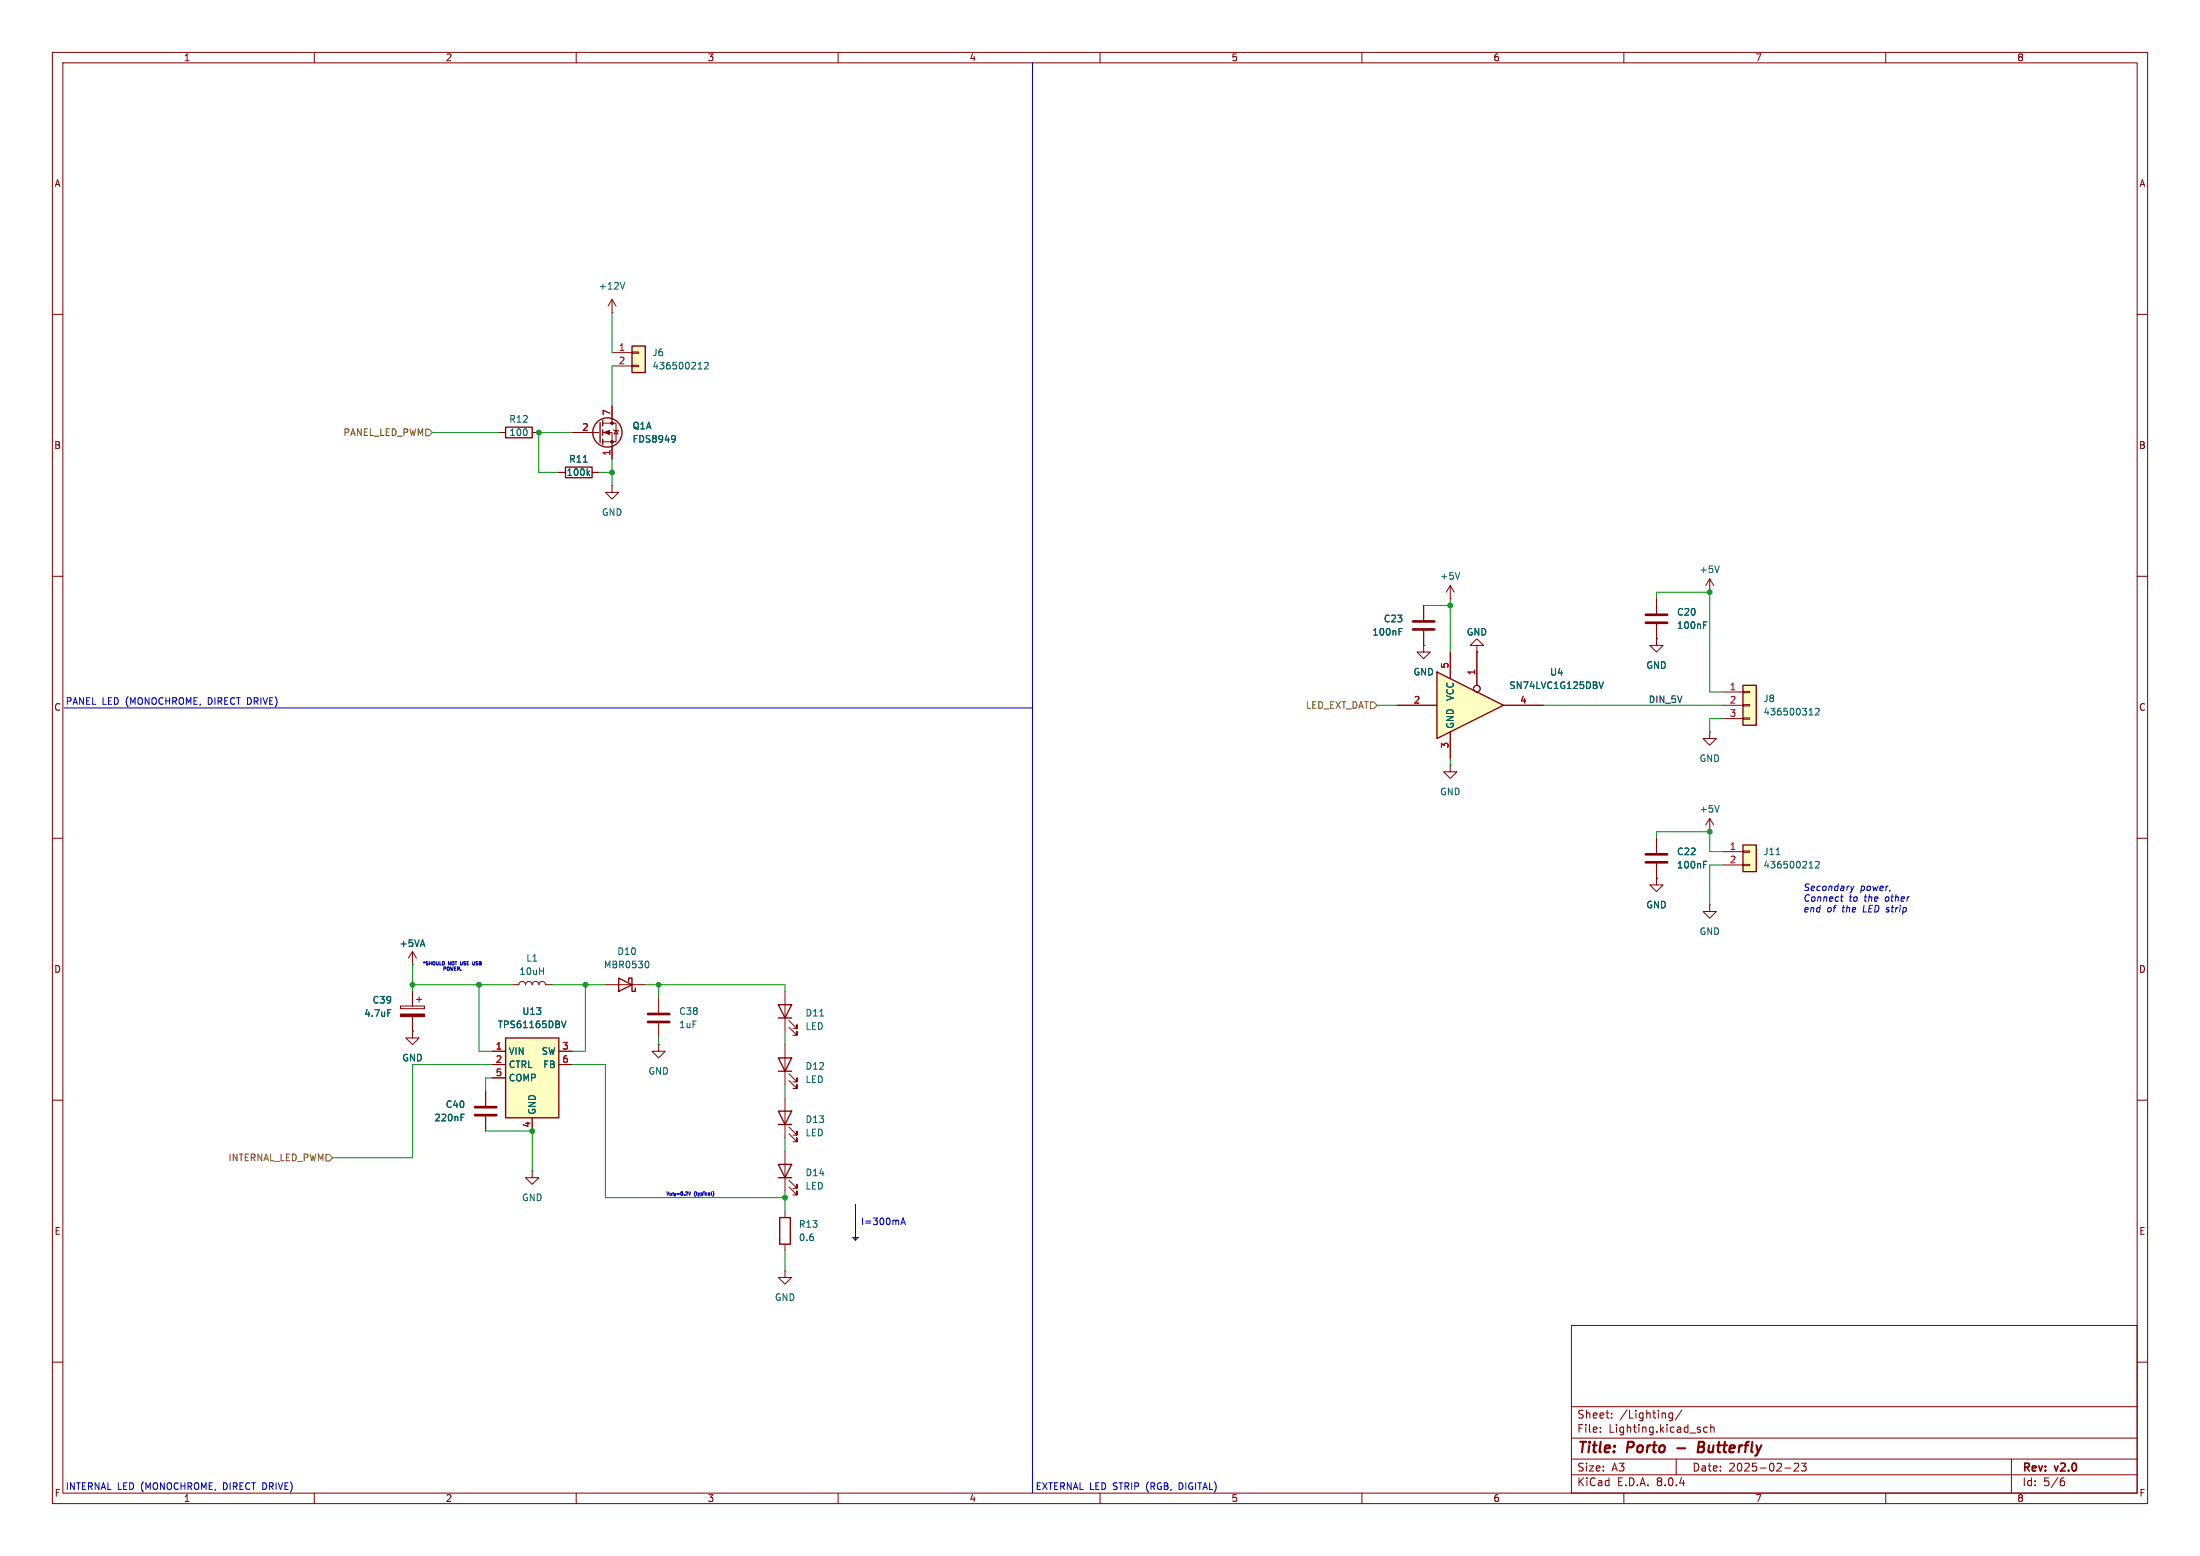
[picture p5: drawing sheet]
<svg xmlns="http://www.w3.org/2000/svg" width="420mm" height="297mm" viewBox="0 0 420 297" stroke-linecap="round" stroke-linejoin="round" font-family="sans-serif">
<g fill="none" stroke="#840000" stroke-width=".19">
<path d="M10 10h400v277h-400zM12 12h396v273h-396zM60 10v2M110 10v2M160 10v2M210 10v2M260 10v2M310 10v2M360 10v2M10 60h2M408 60h2M10 110h2"/>
<path d="M408 110h2M281.9 123.2h1.3l-1.3-1.3-1.2 1.3h1.2v1.3M281.9 124.5h.1M10 160h2M408 160h2M316.2 167.6v1.3h1.3l-1.3 1.3-1.2-1.3h1.2M316.2 167.6h.1M316.2 160v2.8M316.2 164.8v2.8M326.4 172.7v1.3h1.3l-1.3 1.3-1.3-1.3h1.3M326.4 172.7h.1M10 210h2"/>
<path d="M92.7 208.3v2.8M92.7 213.1v2.8M408 210h2M10 260h2M300 253h108v32h-108zM408 260h2M300 278.5h108M300 274.5h108M300 268.5h108M305.5 273.2v.2M305.5 272.5v.1M307.7 270.5v.2"/>
<path d="M307.7 269.8v.1M319.3 269.7v1.2l-.3 .3-.3-.1M319.3 269.8l-.4-.1-.3 .3 .1 .6h.6M320 278.5v3M321.1 269.1l-1.3 1.9M325.9 272.5l-.4-.1-.3 .3 .2 .6h.5M326.6 272.5l.2-.1 .4 .1v.9M326.6 271.9v1.5M342.5 279.4l.6-.1 .2 .1 .1 .3-1 1.1h1M343.9 279.3h.9l-.5 .6 .4 .1v.6l-.2 .2-.6-.2M384 278.5v6.5M60 285v2"/>
<path d="M110 285v2M160 285v2M210 285v2M260 285v2M300 281.5h108M310 285v2M340.7 280.2h1.2M360 285v2M393.6 282.7h.3l.3 .2-.1 .5-.5 .2M394 282.1l-.4 .1"/>
</g>
<path d="M320.2 276.4h1.5M324.2 276.2h.7M324.9 276.2l.3 .1M325 275.2h-.7l-.2 2 1-.1M325.1 276.1l-.2 .1" fill="none" stroke="#840000" stroke-width=".4"/>
<path d="M314.2 164.6h4.1M314.2 163.1h4.1M90.7 212.9h4M90.7 211.3h4" fill="none" stroke="#840000" stroke-width=".51"/>
<path d="M325.2 165h.5M325.2 164.4h.6M88 213.3h.4M88 212.7h.6" fill="none" stroke="#006464" stroke-width=".19"/>
<path d="M274.3 128.3l12.7 6.3-12.7 6.4z" fill="#ffffc2"/>
<path d="M107.9 89.2h5.1v2h-5.1zM274.3 128.3l12.7 6.3-12.7 6.4z" fill="none" stroke="#840000" stroke-width=".25"/>
<g fill="none" stroke="#840000" stroke-width=".19">
<path d="M106.7 90.2h1.2M113 90.2h1.3M116.8 92.7v1.3h1.3l-1.3 1.3-1.2-1.3h1.2M116.8 92.7h.1M276.9 114.3h.1M276.9 111.8v2.5M276.9 111.8l-.8 1.2M276.9 111.8l.7 1.2M266.7 134.6h7.6M276.9 124.5v5M276.9 139.7v5.1M281.9 124.5v6.3"/>
<path d="M287 134.6h7.6M276.9 146.1v1.2h1.2l-1.2 1.3-1.3-1.3h1.3M276.9 146.1h.1"/>
<circle cx="281.9" cy="131.4" r=".63"/>
</g>
<path d="M111.4 88.2h.7M112.2 90.3l.4 .4M112.6 89.9l-.5 .5M278.7 109.3l-.4 1.3M305.3 130.2l.4 1.2 .4-1.2" fill="none" stroke="#006464" stroke-width=".19"/>
<path d="M332.7 161.3h2.6v5.1h-2.6z" fill="#ffffc2"/>
<path d="M328.9 162.6h3.8M328.9 165.1h3.8M332.7 165h1.3v.2h-1.3zM332.7 162.4h1.3v.3h-1.3z" fill="none" stroke="#840000" stroke-width=".19"/>
<path d="M332.7 161.3h2.6v5.1h-2.6z" fill="none" stroke="#840000" stroke-width=".25"/>
<path d="M339.1 163.1h.7M345.4 165.7h.7M346.6 164.5l.5-.1 .2 .4-.8 .9h.8" fill="none" stroke="#006464" stroke-width=".19"/>
<path d="M96.5 198.1h10.2v15.3h-10.2z" fill="#ffffc2"/>
<path d="M96.5 198.1h10.2v15.3h-10.2z" fill="none" stroke="#840000" stroke-width=".25"/>
<g fill="none" stroke="#840000" stroke-width=".19">
<path d="M116.8 59.7h.1M116.8 57.2l-.7 1.2M116.8 57.2v2.5M116.8 57.2l.8 1.2M271.8 115.6v2.8M271.8 123.2v1.3h1.2l-1.2 1.2-1.3-1.2h1.3M271.8 123.2h.1M271.8 120.4v2.8M76.5 192h4.5v.5h-4.5zM78.7 196.9v1.2h1.3l-1.3 1.3-1.2-1.3h1.2M78.7 196.9h.1M78.7 189.2v2.8"/>
<path d="M78.7 194.1v2.8M79.5 190.8h1M80 190.2v1.1M97.8 188h1.3a.64 .64 0 0 1 .6-.7 .64 .64 0 0 1 .6 .7 .64 .64 0 0 1 .7-.7 .64 .64 0 0 1 .6 .7 .64 .64 0 0 1 .6-.7 .64 .64 0 0 1 .7 .7 .64 .64 0 0 1 .6-.7 .64 .64 0 0 1 .6 .7h1.3M94 200.7h2.5M94 203.2h2.5M94 205.7h2.5M101.6 213.4v2.5M106.7 200.7h2.5M106.7 203.2h2.5M101.6 223.5v1.3h1.3l-1.3 1.3-1.3-1.3h1.3M101.6 223.5h.1"/>
</g>
<path d="M119.3 53.9l-.5 1.3M267.1 120h.6M267.1 120.6h.4M74 192.7h.6M107.2 194.9l.4 1.3 .4-1.3" fill="none" stroke="#006464" stroke-width=".19"/>
<path d="M269.7 118.6h4.1M269.7 120.1h4.1" fill="none" stroke="#840000" stroke-width=".51"/>
<path d="M76.5 193.5h4.5v.6h-4.5z" fill="#840000" stroke="#840000" stroke-width=".19"/>
<path d="M120.6 66h2.6v5.1h-2.6z" fill="#ffffc2"/>
<g fill="none" stroke="#840000" stroke-width=".19">
<path d="M116.8 67.3h3.8M116.8 69.9h3.8M116.8 77.5v3.3M120.6 69.7h1.3v.3h-1.3zM120.6 67.2h1.3v.2h-1.3zM109.2 82.6h5.1M115.1 82.6h1.7v5M115.1 80.8h2.5v3.5h-2.5M117.1 82l1 .3M117.6 82.2l.4 .6h-.8zM316.2 114.3v2.8M316.2 119.1v2.8"/>
<path d="M326.4 113h.1M326.4 110.5l-.8 1.3M326.4 110.5v2.5M326.4 110.5l.8 1.3M326.4 139.7v1.3h1.3l-1.3 1.2-1.3-1.2h1.3M326.4 139.7h.1M326.4 158.8h.1M326.4 156.2v2.6M326.4 156.2l-.8 1.3M326.4 156.2l.8 1.3M115.6 188h7.6M125.7 199.4v1.3h1.3l-1.3 1.2-1.2-1.2h1.2"/>
<path d="M125.7 199.4h.1M125.7 190.5v2.8M125.7 195.3v2.8M149.9 189.2v7.7M149.9 199.4v7.6M150.6 196.1l1.5 1.5v-.7v.7h-.7M150.6 194.8l1.5 1.5v-.7v.7h-.7M149.9 209.6v7.6M149.9 219.7v7.6M150.6 216.4l1.5 1.5v-.7v.7h-.7M150.6 215.1l1.5 1.6v-.8v.8h-.7M150.6 206.2l1.5 1.6v-.8v.8h-.7"/>
<path d="M150.6 205l1.5 1.5v-.8v.8h-.7M149.9 231.1v1.3M149.9 237.5v1.3M150.6 226.6l1.5 1.5v-.8v.8h-.7M150.6 225.3l1.5 1.5v-.7v.7h-.7M149.9 242.6v1.2h1.2l-1.2 1.3-1.3-1.3h1.3M149.9 242.6h.1"/>
</g>
<g fill="none" stroke="#840000" stroke-width=".25">
<path d="M120.6 66h2.6v5.1h-2.6zM114.6 80.6v3.9M115.1 80.3v1M115.1 82v1.1M115.1 83.8v1M118.1 186.7l2.5 1.3-2.5 1.2zM120 187.3v-.6h.6v2.5h.7v-.6M148.6 191.8h2.5l-1.2 2.5zM148.6 194.3h2.5M148.6 212.1h2.5l-1.2 2.5zM148.6 201.9h2.5l-1.2 2.6zM148.6 214.6h2.5"/>
<path d="M148.6 204.5h2.5M148.6 222.2h2.5l-1.2 2.6zM148.6 224.8h2.5M148.8 232.4h2.1v5.1h-2.1z"/>
<circle cx="116" cy="82.5" r="2.79"/>
</g>
<path d="M133.3 70.4h.7M134.5 69.3l.5-.1 .2 .3-.8 .9h.8M128.4 83.1l.4 .1 .1 .2a.84 .84 0 0 1-.3 1M128.9 83.7l-.2 .2h-.3M325.2 119.3h.5M325.2 118.7h.6M328.2 108l-.4 1.3M328.2 153.7l-.4 1.3M123.6 183.5a.79 .79 0 0 1 0 1.2M156.5 193.9h.7" fill="none" stroke="#006464" stroke-width=".19"/>
<g fill="#840000" stroke="#840000" stroke-width=".19">
<path d="M115.3 82.6l1-.4v.7z"/>
<circle cx="116.8" cy="84.3" r=".25"/>
<circle cx="116.8" cy="80.8" r=".25"/>
</g>
<path d="M314.2 118.9h4.1M314.2 117.3h4.1M123.7 195.1h4.1M123.7 193.5h4.1" fill="none" stroke="#840000" stroke-width=".51"/>
<path d="M332.7 130.8h2.6v7.6h-2.6z" fill="#ffffc2"/>
<g fill="none" stroke="#840000" stroke-width=".19">
<path d="M116.8 77.5v2.5M95.2 82.6h1.3M101.6 82.6h1.3M106.7 90.2h1.2M109.2 82.6h5.1M113 90.2h1.3M116.8 85.1v2.5M271.8 115.6v2.8M316.2 114.3v2.8M316.2 119.1v2.8M266.7 134.6h7.6M271.8 123.2h.1"/>
<path d="M271.8 120.4v2.8M276.9 124.5v5M276.9 139.7v5.1M281.9 124.5h.1M281.9 124.5v6.3M287 134.6h7.6M316.2 121.9v1.3h1.3l-1.3 1.3-1.2-1.3h1.2M316.2 121.9h.1M328.9 132.1h3.8M328.9 134.6h3.8M328.9 137.2h3.8M332.7 137h1.3v.3h-1.3z"/>
<path d="M332.7 134.5h1.3v.2h-1.3zM332.7 132h1.3v.2h-1.3zM316.2 167.6h.1M316.2 160v2.8M316.2 164.8v2.8M78.7 184.2h.1M78.7 196.9h.1M78.7 181.6l-.7 1.3M78.7 181.6v2.6M78.7 189.2v2.8M78.7 194.1v2.8M78.7 181.6l.8 1.3"/>
<path d="M92.7 208.3v2.8M92.7 213.1v2.8M94 200.7h2.5M94 203.2h2.5M94 205.7h2.5M101.6 213.4v2.5M106.7 200.7h2.5M106.7 203.2h2.5"/>
<circle cx="281.9" cy="131.4" r=".63"/>
</g>
<path d="M96.5 81.5h5.1v2.1h-5.1zM332.7 130.8h2.6v7.6h-2.6z" fill="none" stroke="#840000" stroke-width=".25"/>
<g fill="none" stroke="#006464" stroke-width=".19">
<path d="M111.4 88.2h.7M112.2 90.3l.4 .4M112.6 89.9l-.5 .5M128.4 83.1l.4 .1 .1 .2a.84 .84 0 0 1-.3 1M128.9 83.7l-.2 .2h-.3M267.1 120h.6M325.2 119.3h.5M325.2 118.7h.6M267.1 120.6h.4M305.3 130.2l.4 1.2 .4-1.2M345.4 136.5h.7M346.6 135.3l.5-.1 .2 .4-.8 .9h.8"/>
<path d="M325.2 165h.5M325.2 164.4h.6M74 192.7h.6M107.2 194.9l.4 1.3 .4-1.3M88 213.3h.4M88 212.7h.6"/>
</g>
<path d="M80.7 179.4l.4 1.3" fill="none" stroke="#006464" stroke-width=".25"/>
<path d="M81.3 81.9h.6l.6 .7-.6 .6h-.6zM261.6 134h.7l.6 .6-.6 .7h-.7zM62.2 220.3h.7l.6 .7-.6 .6h-.7z" fill="none" stroke="#725600" stroke-width=".19"/>
<g fill="none" stroke="#0000c2" stroke-width=".19">
<path d="M197.1 11.9v273.1M12.2 135.1h184.9M351.5 172h.3M351.6 170.8l-.1 1.1M353.3 169.1l.2 .9M353.5 170l-.1 .3M353.9 169.1l-.4 .9M87.9 183.5v.6l.1 .1M90.6 183.5v.6l-.3 .1M132.7 227.4h.1M136.1 227.4h.1M136.1 227.4l.2 .5-.2 .5"/>
<path d="M162.8 236.2h1l-.5 .5zM163.3 229.9v6.8M172 233.8l.4-1.3 .4 1.3M172.1 233.4h.6"/>
</g>
<g fill="none" stroke="#009600" stroke-width=".19">
<path d="M116.8 59.7v7.6M116.8 69.9v7.6M82.5 82.6h12.7M109.2 82.6h-6.3v7.6h3.8M114.3 90.2h2.5M116.8 87.6v5.1M271.8 115.6h5.1M276.9 114.3v10.2M316.2 114.3v-1.3h10.2v19.1h2.5M262.9 134.6h3.8M294.6 134.6h34.3M328.9 137.2h-2.5v2.5"/>
<path d="M276.9 144.8v1.3M316.2 160v-1.2h10.2v3.8h2.5M328.9 165.1h-2.5v7.6M78.7 184.2v5M78.7 188h19.1M91.4 188v12.7h2.6M105.4 188h10.2M111.8 188v12.7h-2.6M123.2 188h26.7v1.2M125.7 188v2.5M125.7 198.1v1.3M149.9 196.9v2.5"/>
<path d="M92.7 215.9h8.9v7.6M94 203.2h-15.3v17.8h-15.2M94 205.7h-1.3v2.6M109.2 203.2h6.4v25.4h34.3M149.9 207v2.6M149.9 217.2v2.5M149.9 227.3v3.8M149.9 238.8v3.8"/>
</g>
<g fill="#009600" stroke="#009600" stroke-width=".19">
<circle cx="149.9" cy="228.6" r=".46"/>
<circle cx="116.8" cy="90.2" r=".46"/>
<circle cx="102.9" cy="82.6" r=".46"/>
<circle cx="111.8" cy="188" r=".46"/>
<circle cx="91.4" cy="188" r=".46"/>
<circle cx="78.7" cy="188" r=".46"/>
<circle cx="125.7" cy="188" r=".46"/>
<circle cx="101.6" cy="215.9" r=".46"/>
<circle cx="326.4" cy="158.8" r=".46"/>
<circle cx="326.4" cy="113" r=".46"/>
<circle cx="276.9" cy="115.6" r=".46"/>
</g>
<g font-size="2.8" fill="#840000">
<text x="301" y="277.9">Title:</text>
<text x="310.6" y="277.9">Porto</text>
<text x="325.8" y="277.9">Butterfly</text>
</g>
<g font-size="2.1" fill="#840000">
<text x="301" y="273.7">File:</text>
<text x="301" y="271">Sheet:</text>
<text x="307.1" y="273.7">Lighting.kicad_sch</text>
<text x="309.2" y="271">/Lighting/</text>
<text x="301" y="281.1">Size:</text>
<text x="307.6" y="281.1">A3</text>
<text x="323" y="281.1">Date:</text>
<text x="330" y="281.1">2025-02-23</text>
<text x="386" y="281.3">Rev:</text>
<text x="392.4" y="281.3">v2.0</text>
<text x="301" y="283.9">KiCad</text>
<text x="308.7" y="283.9">E.D.A.</text>
<text x="316.3" y="283.9">8.0.4</text>
<text x="386" y="283.9">Id:</text>
<text x="390.1" y="283.9">5/6</text>
</g>
<g font-size="1.8" fill="#840000">
<text x="35" y="11.9">1</text>
<text x="85" y="11.9">2</text>
<text x="135" y="11.9">3</text>
<text x="185" y="11.9">4</text>
<text x="235" y="11.9">5</text>
<text x="285" y="11.9">6</text>
<text x="335" y="11.9">7</text>
<text x="385" y="11.9">8</text>
<text x="10.3" y="35.9">A</text>
<text x="408.3" y="35.9">A</text>
<text x="10.3" y="85.9">B</text>
<text x="408.2" y="85.9">B</text>
<text x="10.3" y="135.9">C</text>
<text x="408.2" y="135.9">C</text>
<text x="10.3" y="185.9">D</text>
<text x="408.2" y="185.9">D</text>
<text x="10.3" y="235.9">E</text>
<text x="408.3" y="235.9">E</text>
<text x="10.3" y="285.9">F</text>
<text x="35" y="286.9">1</text>
<text x="85" y="286.9">2</text>
<text x="135" y="286.9">3</text>
<text x="185" y="286.9">4</text>
<text x="235" y="286.9">5</text>
<text x="285" y="286.9">6</text>
<text x="335" y="286.9">7</text>
<text x="385" y="286.9">8</text>
<text x="408.3" y="285.9">F</text>
</g>
<g font-size="1.8" fill="#006464">
<text x="114.2" y="55.5">+12V</text>
<text x="124.5" y="68.2">J6</text>
<text x="124.5" y="70.7">436500212</text>
<text x="97.1" y="80.9">R12</text>
<text x="97.1" y="83.4">100</text>
<text x="120.7" y="82.1">Q1A</text>
<text x="108.5" y="88.5">R11</text>
<text x="120.7" y="84.7">FDS8949</text>
<text x="108.1" y="91">100k</text>
<text x="114.8" y="98.7">GND</text>
<text x="274.8" y="110.8">+5V</text>
<text x="324.4" y="109.6">+5V</text>
<text x="264.1" y="119">C23</text>
<text x="320.1" y="117.7">C20</text>
<text x="261.9" y="121.5">100nF</text>
<text x="279.9" y="121.5">GND</text>
<text x="320.1" y="120.2">100nF</text>
<text x="269.7" y="129.1">GND</text>
<text x="288" y="131.7">SN74LVC1G125DBV</text>
<text x="295.8" y="129.2">U4</text>
<text x="314.2" y="127.9">GND</text>
<text x="277.7" y="133.9" transform="rotate(-90 277.7 133.9)">VCC</text>
<text x="336.6" y="134.2">J8</text>
<text x="336.6" y="136.8">436500312</text>
<text x="277.7" y="139.2" transform="rotate(-90 277.7 139.2)">GND</text>
<text x="324.4" y="145.6">GND</text>
<text x="274.8" y="152">GND</text>
<text x="324.4" y="155.3">+5V</text>
<text x="320.1" y="163.4">C22</text>
<text x="320.1" y="166">100nF</text>
<text x="336.6" y="163.4">J11</text>
<text x="336.6" y="166">436500212</text>
<text x="314.2" y="173.6">GND</text>
<text x="324.4" y="178.7">GND</text>
<text x="76" y="181.1">+5VA</text>
<text x="100.4" y="183.7">L1</text>
<text x="115.2" y="185">MBR0530</text>
<text x="117.8" y="182.5">D10</text>
<text x="71" y="191.7">C39</text>
<text x="99" y="186.3">10uH</text>
<text x="69.5" y="194.3">4.7uF</text>
<text x="94.9" y="196.4">TPS61165DBV</text>
<text x="99.6" y="193.9">U13</text>
<text x="129.5" y="196.4">1uF</text>
<text x="129.5" y="193.9">C38</text>
<text x="153.7" y="196.8">LED</text>
<text x="153.7" y="194.2">D11</text>
<text x="76.7" y="202.8">GND</text>
<text x="97" y="201.5">VIN</text>
<text x="103.3" y="201.5">SW</text>
<text x="97" y="204.1">CTRL</text>
<text x="97" y="206.6">COMP</text>
<text x="103.6" y="204.1">FB</text>
<text x="123.7" y="205.3">GND</text>
<text x="153.7" y="206.9">LED</text>
<text x="153.7" y="204.4">D12</text>
<text x="82.8" y="214.2">220nF</text>
<text x="85" y="211.7">C40</text>
<text x="102.5" y="212.9" transform="rotate(-90 102.5 212.9)">GND</text>
<text x="153.7" y="214.5">D13</text>
<text x="153.7" y="217.1">LED</text>
<text x="153.7" y="227.2">LED</text>
<text x="153.7" y="224.7">D14</text>
<text x="99.6" y="229.5">GND</text>
<text x="152.4" y="234.5">R13</text>
<text x="152.4" y="237.1">0.6</text>
<text x="147.8" y="248.5">GND</text>
</g>
<g font-size="1.8" fill="#a90000">
<text x="118" y="67.1">1</text>
<text x="118" y="69.6">2</text>
<text x="111.1" y="82.3">2</text>
<text x="116.6" y="79.4" transform="rotate(-90 116.6 79.4)">7</text>
<text x="116.6" y="87.1" transform="rotate(-90 116.6 87.1)">1</text>
<text x="276.6" y="127.7" transform="rotate(-90 276.6 127.7)">5</text>
<text x="281.7" y="129" transform="rotate(-90 281.7 129)">1</text>
<text x="330.1" y="131.8">1</text>
<text x="269.8" y="134.4">2</text>
<text x="290.1" y="134.4">4</text>
<text x="330.1" y="134.4">2</text>
<text x="330.1" y="136.9">3</text>
<text x="276.6" y="142.9" transform="rotate(-90 276.6 142.9)">3</text>
<text x="330.1" y="162.3">1</text>
<text x="330.1" y="164.8">2</text>
<text x="94.5" y="200.4">1</text>
<text x="94.5" y="202.9">2</text>
<text x="107.2" y="200.4">3</text>
<text x="107.2" y="202.9">6</text>
<text x="94.5" y="205.5">5</text>
<text x="101.3" y="215.3" transform="rotate(-90 101.3 215.3)">4</text>
</g>
<g font-size="1.8" fill="#725600">
<text x="65.5" y="83.4">PANEL_LED_PWM</text>
<text x="249.2" y="135.5">LED_EXT_DAT</text>
<text x="43.5" y="221.8">INTERNAL_LED_PWM</text>
</g>
<g font-size="1.8" fill="#0000c2">
<text x="12.4" y="134.7">PANEL LED (MONOCHROME,</text>
<text x="40" y="134.7">DIRECT DRIVE)</text>
<text x="344.2" y="170.3">Secondary</text>
<text x="344.2" y="172.3">Connect</text>
<text x="353" y="172.3">to</text>
<text x="355.1" y="170.3">power,</text>
<text x="356" y="172.3">the</text>
<text x="360.1" y="172.3">other</text>
<text x="344.2" y="174.4">end</text>
<text x="348.7" y="174.4">of</text>
<text x="351.8" y="174.4">the</text>
<text x="355.9" y="174.4">LED strip</text>
<text x="164.3" y="234">I=300mA</text>
<text x="12.4" y="284.6">INTERNAL LED (MONOCHROME,</text>
<text x="42.9" y="284.6">DIRECT DRIVE)</text>
<text x="197.6" y="284.6">EXTERNAL LED STRIP</text>
<text x="219.1" y="284.6">(RGB,</text>
<text x="225.5" y="284.6">DIGITAL)</text>
</g>
<text font-size="1.8" fill="#0f0f0f" x="314.6" y="134.3">DIN_5V</text>
<g font-size=".9" fill="#0000c2">
<text x="80.6" y="184.4">*SHOULD</text>
<text x="84.4" y="185.5">POWER.</text>
<text x="85.6" y="184.4">NOT</text>
<text x="88.2" y="184.4">USE</text>
<text x="90.9" y="184.4">USB</text>
<text x="127.1" y="228.4">V_{trip}=0.2V (typical)</text>
</g>
</svg>
